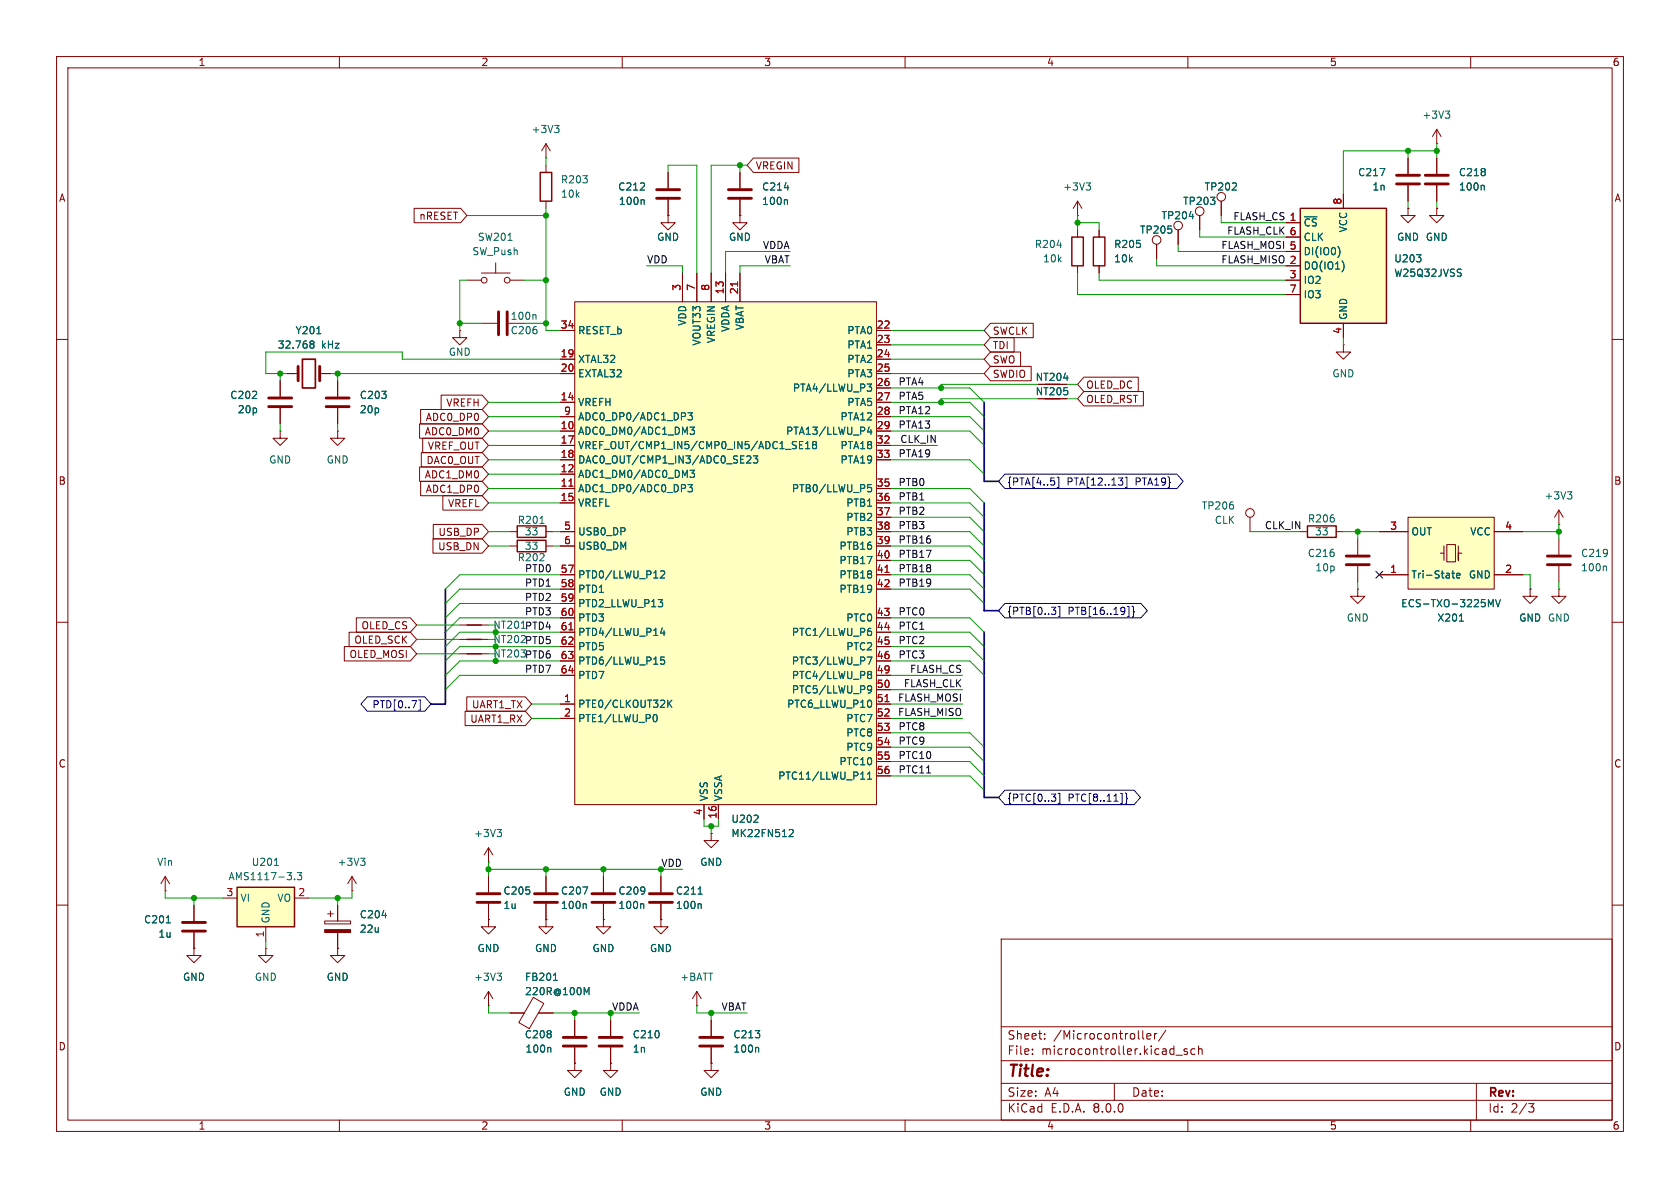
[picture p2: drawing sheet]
<svg xmlns="http://www.w3.org/2000/svg" width="297mm" height="210mm" viewBox="0 0 297 210" stroke-linecap="round" stroke-linejoin="round" font-family="sans-serif">
<g fill="none" stroke="#840000" stroke-width=".18">
<path d="M10 10h277v190h-277zM12 12h273v186h-273zM60 10v2M110 10v2M160 10v2M210 10v2M260 10v2M10 60h2M194.3 40.6v1.3M194.3 47v1.3M204.5 43.2v2.5M285 60h2"/>
<path d="M275.6 92.7h.1M275.6 90.2l-.8 1.2M275.6 90.2v2.5M275.6 90.2l.8 1.2M10 110h2M285 110h2M10 160h2M86.4 152.4h.1M86.4 149.9v2.5M86.4 154.9v2.8M86.4 159.8v2.8M86.4 149.9l-.8 1.2"/>
<path d="M86.4 149.9l.7 1.2M96.5 154.9v2.8M96.5 159.8v2.8M285 160h2M86.4 162.6v1.2h1.2l-1.2 1.3-1.3-1.3h1.3M86.4 162.6h.1M96.5 162.6v1.2h1.3l-1.3 1.3-1.3-1.3h1.3M96.5 162.6h.1M177 166h108v32h-108zM60 198v2M110 198v2M160 198v2"/>
<path d="M177 194.5h108M177 191.5h108M177 187.5h108M177 181.5h108M182.5 186.3v.1M182.5 185.5v.1M184.7 183.6v.1M184.7 182.8v.1M197 191.5v3M202 182.2v1.3l.2 .2M202.7 183.2l.8-.1-.1-.3-.4-.1-.3 .2 .1 .7h.6M204.1 182.7v1"/>
<path d="M204.5 182.7l-.3 .1-.1 .2M206.1 182.1l-1.3 2M207.9 186.5h1.1M209.9 185.5l-.4-.1-.2 .2 .1 .2 .5 .2v.3h-.6M210 198v2M211.2 185.5l-.4-.1-.3 .3v.4l.2 .2h.5M211.9 185.5l.2-.1 .4 .1v.9M211.9 184.9v1.5M260 198v2M261 191.5v6.5M270.2 195.1h1l-.5 .6 .4 .1 .1 .5-.3 .3h-.4"/>
<circle cx="204.5" cy="42.4" r=".76"/>
</g>
<path d="M277.1 86.9h.8l-.4 .5M277.6 87.4l.3 .3v.3l-.3 .2M87.9 146.6h.8l-.5 .5M88.4 147.1l.3 .3v.3l-.3 .2M103 156.8h.9l-.6 1.3M103.5 159.8l.1 .1v.7" fill="none" stroke="#006464" stroke-width=".18"/>
<path d="M84.3 159.5h4.1M84.3 158h4.1M94.5 159.5h4.1M94.5 158h4.1" fill="none" stroke="#840000" stroke-width=".51"/>
<path d="M193.3 41.9h2v5.1h-2z" fill="none" stroke="#840000" stroke-width=".25"/>
<path d="M101.6 53.3h53.3v88.9h-53.3z" fill="#ffffc2"/>
<g fill="none" stroke="#840000" stroke-width=".18">
<path d="M81.3 58.4v1.3h1.2l-1.2 1.3-1.3-1.3h1.3M81.3 58.4h.1M85.1 57.2h2.8M99.1 58.4h2.5M101.6 53.3h53.3v88.9h-53.3zM120.6 48.3v5M123.2 48.3v5M125.7 48.3v5M128.3 48.3v5M130.8 48.3v5M154.9 58.4h2.6M99.1 71.1h2.5"/>
<path d="M99.1 78.7h2.5M99.1 63.5h2.5M99.1 66h2.5M99.1 73.7h2.5M99.1 76.2h2.5M154.9 71.1h2.6M154.9 78.7h2.6M154.9 63.5h2.6M154.9 66h2.6M154.9 61h2.6M154.9 68.6h2.6M154.9 73.7h2.6"/>
<path d="M154.9 76.2h2.6M99.1 86.4h2.5M99.1 83.8h2.5M99.1 88.9h2.5M99.1 81.3h2.5M99.1 94h2.5M99.1 96.5h2.5M154.9 86.4h2.6M154.9 88.9h2.6M154.9 81.3h2.6M154.9 91.4h2.6M154.9 94h2.6"/>
<path d="M154.9 96.5h2.6M154.9 99.1h2.6M81.3 115.6h5.1M81.3 113h5.1M99.1 101.6h2.5M99.1 104.1h2.5M99.1 109.2h2.5M99.1 111.8h2.5M99.1 114.3h2.5M99.1 116.8h2.5M99.1 119.4h2.5M99.1 106.7h2.5"/>
<path d="M154.9 101.6h2.6M154.9 104.1h2.6M154.9 109.2h2.6M154.9 111.8h2.6M154.9 114.3h2.6M154.9 116.8h2.6M154.9 119.4h2.6M270.5 104.1v1.3h1.3l-1.3 1.3-1.3-1.3h1.3M270.5 104.1h.1M275.6 104.1v1.3h1.3l-1.3 1.3-1.3-1.3h1.3M275.6 104.1h.1M99.1 124.5h2.5"/>
<path d="M99.1 127h2.5M154.9 121.9h2.6M154.9 124.5h2.6M154.9 127h2.6M154.9 129.5h2.6M154.9 132.1h2.6M154.9 134.6h2.6M154.9 137.2h2.6M124.5 142.2v2.6M125.7 147.3v1.3h1.3l-1.3 1.3-1.2-1.3h1.2M125.7 147.3h.1M127 142.2v2.6"/>
<path d="M59.7 167.6v1.3h1.3l-1.3 1.3-1.3-1.3h1.3M59.7 167.6h.1"/>
</g>
<g fill="none" stroke="#006464" stroke-width=".18">
<path d="M94.6 55.6l.2 .2v.7M121.6 73h.8l-.4 .5 .3 .1v.5l-.1 .1-.6-.1M122 75.5h.8l-.5 .5 .4 .1v.6l-.2 .1-.5-.1M141.3 78.7h.5M141.9 78h-.6v1.3h.6M142.4 79.3h.8M142.4 78.4l.4-.4v1.3M143.9 78.6l-.3 .2 .1 .4 .2 .1h.3l.2-.2v-.3l-.3-.2M143.9 78.6l-.3-.2 .3-.4h.2l.3 .3-.3 .3M143.9 78.6h.2M153.3 67.9h.8l-.4 .5 .3 .1 .1 .4-.3 .3h-.3M153.7 75.4l-.3 1h.8"/>
<path d="M154 75.9v.9M121.6 85.7h.8l-.4 .5 .3 .1v.5l-.1 .1-.6-.1M122 83.1h.8l-.5 .5 .4 .1v.6l-.2 .1-.5-.1M132 80.7l.5-.1 .2 .4-.7 .9h.7M133.2 80.6h.8l-.5 .5 .4 .1v.5l-.2 .2-.5-.2M154 85.7h-.6v.6l.1-.1h.5l.1 .2-.1 .4-.2 .1-.4-.1M116.8 101l.5-.1 .2 .4-.8 .9h.8M117.1 111l-.3 .9h.8M117.4 111.5v.8M117.4 116.1h-.6v.7l.2-.2 .4 .1 .1 .2-.1 .4-.1 .1-.5-.1M153.3 116.1h.9l-.6 1.3M153.5 111.6h.3l.3 .2-.1 .5h-.5"/>
<path d="M153.5 118.8l.3-.1 .2 .1 .1 .2-.3 .2M153.5 119.2h.1M153.6 119.2h.2M153.6 119.2l-.1 .1M153.8 119.2l.3 .3-.1 .3-.2 .2-.3-.1M154 111.1h-.4l-.2 .3M115.6 126.4l.2-.1a.68 .68 0 0 1 .4 .6 .68 .68 0 0 1-.4 .7l-.2-.1M118.1 123.8v1.2M118.2 124.3l.6 .7M118.8 123.8l-.7 .7M152.2 137.7h.7M153.4 137.7h.7"/>
<path d="M153.4 136.8l.3-.3v1.2M153.5 121.3l.3-.1 .2 .2a.84 .84 0 0 1-.3 1.1h-.2M154.1 121.8l-.3 .2h-.3M133.2 145.4h.8M134 144.2v.4M139.6 146.7l.4-.1 .3 .4-.8 .9h.8"/>
</g>
<path d="M130.4 49.8v.8M100.6 85.9h.7M100.6 111.3h.7M156.5 101.2h.7M156.5 124h.7" fill="none" stroke="#a90000" stroke-width=".18"/>
<path d="M88.1 55.1v4.1M89.7 55.1v4.1" fill="none" stroke="#840000" stroke-width=".51"/>
<path d="M82.5 115.6h2.6M82.5 113h2.6" fill="none" stroke="#840000" stroke-width=".25"/>
<path d="M248.9 91.4h15.3v12.7h-15.3z" fill="#ffffc2"/>
<g fill="none" stroke="#840000" stroke-width=".18">
<path d="M49.5 76.2v1.3h1.3l-1.3 1.2-1.2-1.2h1.2M49.5 76.2h.1M49.5 67.3v2.8M49.5 72.1v2.8M50.8 66h1.9M56.5 66h1.9M59.7 76.2v1.3h1.3l-1.3 1.2-1.3-1.2h1.3M59.7 76.2h.1M59.7 67.3v2.8M59.7 72.1v2.8M243.8 94h5.1M248.9 91.4h15.3v12.7h-15.3z"/>
<path d="M254.6 97.8h.7M255.3 96.5v2.6M255.8 96.3h1.5v3h-1.5zM257.8 96.5v2.6v-1.3h.6M264.2 94h5M243.8 101.6h5.1M264.2 101.6h5"/>
</g>
<path d="M56 59h.7M54.9 60.8h.1M54.9 60.3h.4l.2 .1v.2l-.2 .2M55 60.8h.3M55 60.8l-.1 .1M55.3 60.8l.2 .3v.3l-.2 .1h-.4M256.7 101.3h.4M256.8 100.9v1.1l.3 .2M257.5 101.8l.6-.2v-.2l-.4-.1-.2 .2 .1 .6h.5M258 109.8h.7M263.1 106l.5 .9 .4-.9v1.3M264.4 106l.4 1.3 .4-1.3" fill="none" stroke="#006464" stroke-width=".18"/>
<path d="M47.5 71.9h4.1M47.5 70.4h4.1M52.7 64.8v2.5M56.5 64.8v2.5M57.7 71.9h4M57.7 70.4h4" fill="none" stroke="#840000" stroke-width=".51"/>
<path d="M53.5 63.5h2.3v5.1h-2.3z" fill="none" stroke="#840000" stroke-width=".3"/>
<path d="M41.9 156.8h10.2v7h-10.2z" fill="#ffffc2"/>
<path d="M189.5 41.9h2v5.1h-2zM91.4 93h5.1v2h-5.1zM91.4 95.5h5.1v2h-5.1zM82.5 110.5h2.6M41.9 156.8h10.2v7h-10.2z" fill="none" stroke="#840000" stroke-width=".25"/>
<g fill="none" stroke="#840000" stroke-width=".18">
<path d="M118.1 30.5v2.8M118.1 35.3v2.8M190.5 38.1h.1M190.5 35.6v2.5M190.5 35.6l-.8 1.2M190.5 35.6l.8 1.2M212.1 38.1v2.5M215.9 35.6v2.5M248.9 36.8v1.3h1.3l-1.3 1.3-1.3-1.3h1.3M248.9 36.8h.1M248.9 27.9v2.8M248.9 32.8v2.8"/>
<path d="M254 36.8v1.3h1.3l-1.3 1.3-1.3-1.3h1.3M254 36.8h.1M82.5 49.5h2.6M85.1 48.3h5.1M87.6 46.5v1.8M90.2 49.5h2.5M190.5 40.6v1.3M190.5 47v1.3M208.3 40.6v2.6M237.5 61v1.2h1.3l-1.3 1.3-1.3-1.3h1.3M237.5 61h.1M90.2 94h1.2"/>
<path d="M90.2 96.5h1.2M96.5 94h1.3M96.5 96.5h1.3M275.6 95.3v2.7M81.3 110.5h5.1M275.6 100.1v2.8M29.2 157.5h.1M29.2 154.9l-.8 1.3M29.2 154.9v2.6M29.2 154.9l.8 1.3M39.4 158.8h2.5M52.1 158.8h2.5"/>
<path d="M62.2 157.5h.1M62.2 154.9l-.7 1.3M62.2 154.9v2.6M62.2 154.9l.8 1.3M106.7 154.9v2.8M106.7 159.8v2.8M116.8 154.9v2.8M116.8 159.8v2.8M34.3 167.6v1.3h1.3l-1.3 1.3-1.3-1.3h1.3M34.3 167.6h.1M34.3 160v2.8M34.3 164.8v2.8"/>
<path d="M47 167.6v1.3h1.3l-1.3 1.3-1.3-1.3h1.3M47 167.6h.1M47 163.8v2.6M57.4 162.8h4.6v.5h-4.6zM57.9 161.5h1M58.4 161v1.1M59.7 160v2.8M59.7 164.8v2.8M86.4 177.8h.1M86.4 175.3l-.8 1.2M86.4 175.3v2.5M86.4 175.3l.7 1.2"/>
<path d="M90.2 179.1h2.5M94.3 176.3l1.8 1.1-2.5 4.4-1.9-1zM95.2 179.1h2.6M106.7 162.6v1.2h1.2l-1.2 1.3-1.3-1.3h1.3M106.7 162.6h.1M123.2 177.8h.1M123.2 175.3l-.8 1.2M123.2 175.3v2.5M123.2 175.3l.8 1.2M101.6 188v1.2h1.3l-1.3 1.3-1.3-1.3h1.3M101.6 188h.1M101.6 180.3v2.8"/>
<path d="M101.6 185.2v2.8M107.9 188v1.2h1.3l-1.3 1.3-1.2-1.3h1.2M107.9 188h.1M107.9 180.3v2.8M107.9 185.2v2.8"/>
<circle cx="208.3" cy="39.9" r=".76"/>
<circle cx="212.1" cy="37.3" r=".76"/>
<circle cx="215.9" cy="34.8" r=".76"/>
<circle cx="85.6" cy="49.5" r=".51"/>
<circle cx="89.7" cy="49.5" r=".51"/>
</g>
<g fill="none" stroke="#006464" stroke-width=".18">
<path d="M113.7 35.3l.2 .2v.6M192 32.3h.8l-.4 .5M192.6 32.8l.2 .3v.3l-.2 .2M210.2 38.3h.8M244 29.8h.8l-.5 1.3M89.8 42.5h.7M186.9 43.3h.8M95.5 92.5h.7M283.8 100.1l.2 .1v.7M48.5 153h.7M52.1 155.4v.1M52.6 154.2h.7l-.4 .5 .4 .2v.5l-.2 .1-.5-.1"/>
<path d="M63.7 151.7h.8l-.4 .5M64.3 152.2l.2 .2v.3l-.2 .3M113.6 159.8l.2 .1v.7M123.4 158.1h.7M123.8 159.8l.2 .1v.7M29.4 163.1h.7M67.5 161.8h.8M87.9 172h.8l-.5 .5M88.4 172.5l.3 .3v.3l-.3 .2M97.8 173.3h.8M98.1 172.2l.1-.2v1.3M103.3 174.6l.4 .9 .4-.9v1.2"/>
<path d="M97.2 185.2l.2 .1v.7"/>
</g>
<g fill="none" stroke="#840000" stroke-width=".51">
<path d="M116.1 35.1h4M116.1 33.5h4M246.9 32.5h4.1M246.9 31h4.1M273.6 99.8h4M273.6 98.3h4M104.6 159.5h4.1M104.6 158h4.1M114.8 159.5h4.1M114.8 158h4.1M32.3 164.6h4M32.3 163.1h4"/>
<path d="M99.6 184.9h4M99.6 183.4h4M105.9 184.9h4.1M105.9 183.4h4.1"/>
</g>
<path d="M57.4 164.3h4.6v.5h-4.6z" fill="#840000" stroke="#840000" stroke-width=".18"/>
<path d="M229.9 36.8h15.2v20.4h-15.2z" fill="#ffffc2"/>
<path d="M95.5 30.5h2v5.1h-2zM229.9 36.8h15.2v20.4h-15.2zM231.1 93h5.1v2h-5.1z" fill="none" stroke="#840000" stroke-width=".25"/>
<g fill="none" stroke="#840000" stroke-width=".18">
<path d="M73.2 36.8h8.2l1.1 1.3-1.1 1.3h-8.2zM96.5 27.9h.1M96.5 25.4v2.5M96.5 29.2v1.3M96.5 35.6v1.2M96.5 25.4l-.7 1.3M96.5 25.4l.8 1.3M118.1 38.1v1.3h1.3l-1.3 1.2-1.3-1.2h1.3M118.1 38.1h.1M118.1 30.5v2.8M118.1 35.3v2.8M130.8 38.1v1.3h1.3l-1.3 1.2-1.3-1.2h1.3"/>
<path d="M130.8 38.1h.1M130.8 30.5v2.8M130.8 35.3v2.8M133.2 27.9h8v2.6h-8l-1.1-1.3zM212.1 38.1v2.5M215.9 35.6v2.5M227.3 39.4h2.6M237.5 34.3v2.5M248.9 36.8h.1M248.9 27.9v2.8M248.9 32.8v2.8M254 25.4h.1"/>
<path d="M254 36.8h.1M254 22.9v2.5M254 27.9v2.8M254 32.8v2.8M254 22.9l-.8 1.2M254 22.9l.8 1.2M99.1 58.4h2.5M120.6 48.3v5M123.2 48.3v5M125.7 48.3v5M128.3 48.3v5M130.8 48.3v5"/>
<path d="M154.9 58.4h2.6M175.1 59.7h4.2v2.5h-4.2l-1.1-1.2zM175.1 57.1h7.6v2.6h-7.6l-1.1-1.3zM194.3 40.6v1.3M194.3 47v1.3M204.5 43.2v2.5M208.3 40.6v2.6M227.3 47h2.6M227.3 49.5h2.6M227.3 44.5h2.6M227.3 41.9h2.6M227.3 52.1h2.6"/>
<path d="M237.5 57.2v2.5M49.5 67.3v2.8M49.5 72.1v2.8M50.8 66h1.3M57.1 66h1.3M59.7 67.3v2.8M59.7 72.1v2.8M74.2 74.9h11l1.2 1.3-1.2 1.3h-11zM74.4 72.4h10.8l1.2 1.3-1.2 1.2h-10.8zM74.7 77.5h10.5l1.2 1.2-1.2 1.3h-10.5zM78 69.8h7.2l1.2 1.3-1.2 1.3h-7.2zM99.1 71.1h2.5"/>
<path d="M99.1 78.7h2.5M99.1 63.5h2.5M99.1 66h2.5M99.1 73.7h2.5M99.1 76.2h2.5M154.9 71.1h2.6M154.9 78.7h2.6M154.9 63.5h2.6M154.9 66h2.6M154.9 61h2.6M154.9 68.6h2.6M154.9 73.7h2.6"/>
<path d="M154.9 76.2h2.6M175.1 62.2h5.3v2.6h-5.3l-1.1-1.3zM175.1 64.8h7.2v2.5h-7.2l-1.1-1.3zM191.6 69.2h10.5v2.6h-10.5l-1.1-1.3zM191.6 66.7h9.6v2.5h-9.6l-1.1-1.3zM74.2 82.5h11l1.2 1.3-1.2 1.3h-11zM74.4 85.1h10.8l1.2 1.3-1.2 1.2h-10.8zM74.5 80h10.7l1.2 1.3-1.2 1.3h-10.7zM76.5 95.2h8.7l1.2 1.3-1.2 1.3h-8.7zM76.6 92.7h8.6l1.2 1.3-1.2 1.3h-8.6zM78.3 87.6h6.9l1.2 1.3-1.2 1.3h-6.9zM99.1 94h2.5"/>
<path d="M99.1 86.4h2.5M99.1 83.8h2.5M99.1 88.9h2.5M99.1 81.3h2.5M99.1 96.5h2.5M154.9 94h2.6M154.9 86.4h2.6M154.9 88.9h2.6M154.9 81.3h2.6M154.9 91.4h2.6M154.9 96.5h2.6M154.9 99.1h2.6"/>
<path d="M221 91.4v2.6M229.9 94h1.2M236.2 94h1.3M240 95.3v2.7M243.8 94h5.1M264.2 94h5M60.9 114.3h11.6l1.2 1.3-1.2 1.2h-11.6zM61.7 111.8h10.8l1.2 1.2-1.2 1.3h-10.8zM63 109.2h9.5l1.2 1.3-1.2 1.3h-9.5zM99.1 101.6h2.5M99.1 104.1h2.5M99.1 109.2h2.5"/>
<path d="M99.1 111.8h2.5M99.1 114.3h2.5M99.1 116.8h2.5M99.1 119.4h2.5M99.1 106.7h2.5M154.9 101.6h2.6M154.9 104.1h2.6M154.9 109.2h2.6M154.9 111.8h2.6M154.9 114.3h2.6M154.9 116.8h2.6M154.9 119.4h2.6"/>
<path d="M240 104.1v1.3h1.3l-1.3 1.3-1.2-1.3h1.2M240 104.1h.1M240 100.1v2.8M243.8 101.6h5.1M264.2 101.6h5M270.5 104.1h.1M82.2 125.7h10.7l1.1 1.3-1.1 1.3h-10.7zM82.5 123.2h10.4l1.1 1.3-1.1 1.2h-10.4zM99.1 124.5h2.5M99.1 127h2.5M154.9 121.9h2.6M154.9 124.5h2.6"/>
<path d="M154.9 127h2.6M154.9 129.5h2.6M154.9 132.1h2.6M154.9 134.6h2.6M154.9 137.2h2.6M86.4 154.9v2.8M86.4 159.8v2.8M96.5 154.9v2.8M96.5 159.8v2.8M106.7 154.9v2.8M106.7 159.8v2.8M116.8 154.9v2.8"/>
<path d="M116.8 159.8v2.8M124.5 142.2v2.6M125.7 147.3h.1M127 142.2v2.6M34.3 167.6h.1M34.3 160v2.8M34.3 164.8v2.8M59.7 167.6h.1M59.7 160v2.8M59.7 164.8v2.8M86.4 162.6h.1M90.2 179.1h2.5"/>
<path d="M95.2 179.1h2.6M96.5 162.6h.1M106.7 162.6h.1M116.8 162.6v1.2h1.3l-1.3 1.3-1.2-1.3h1.2M116.8 162.6h.1M101.6 188h.1M101.6 180.3v2.8M101.6 185.2v2.8M107.9 188h.1M107.9 180.3v2.8M107.9 185.2v2.8M125.7 188v1.2h1.3l-1.3 1.3-1.2-1.3h1.2"/>
<path d="M125.7 188h.1M125.7 180.3v2.8M125.7 185.2v2.8"/>
<circle cx="221" cy="90.7" r=".76"/>
</g>
<g fill="none" stroke="#006464" stroke-width=".18">
<path d="M255.5 19.6h.8l-.4 .5M98 22.2h.8l-.4 .5M98.6 22.7l.2 .2v.3l-.2 .2M113.7 35.3l.2 .2v.6M138.7 33.2h.7M139 35.3l.2 .2v.6M210.2 38.3h.8M244 29.8h.8l-.5 1.3M256.1 20.1l.2 .3v.3l-.2 .2M262.2 32.8l.2 .1v.7M56 59h.7M236.6 43.6a1.49 1.49 0 0 1 0 1.9"/>
<path d="M237.6 46.7v.8M250.4 45h.8l-.4 .5M251.1 45.6v.6M258.2 47.6h.1M258.3 48.4v.3M54.9 60.8h.1M54.9 60.3h.4l.2 .1v.2l-.2 .2M55 60.8h.3M55 60.8l-.1 .1M55.3 60.8l.2 .3v.3l-.2 .1h-.4M121.6 73h.8l-.4 .5 .3 .1v.5l-.1 .1-.6-.1M122 75.5h.8l-.5 .5 .4 .1v.6l-.2 .1-.5-.1"/>
<path d="M141.3 78.7h.5M141.9 78h-.6v1.3h.6M142.4 79.3h.8M142.4 78.4l.4-.4v1.3M143.9 78.6l-.3 .2 .1 .4 .2 .1h.3l.2-.2v-.3l-.3-.2M143.9 78.6l-.3-.2 .3-.4h.2l.3 .3-.3 .3M143.9 78.6h.2M153.3 67.9h.8l-.4 .5 .3 .1 .1 .4-.3 .3h-.3M153.7 75.4l-.3 1h.8M154 75.9v.9M121.6 85.7h.8l-.4 .5 .3 .1v.5l-.1 .1-.6-.1M122 83.1h.8l-.5 .5 .4 .1v.6l-.2 .1-.5-.1"/>
<path d="M132 80.7l.5-.1 .2 .4-.7 .9h.7M133.2 80.6h.8l-.5 .5 .4 .1v.5l-.2 .2-.5-.2M154 85.7h-.6v.6l.1-.1h.5l.1 .2-.1 .4-.2 .1-.4-.1M116.8 101l.5-.1 .2 .4-.8 .9h.8M117.1 111l-.3 .9h.8M117.4 111.5v.8M117.4 116.1h-.6v.7l.2-.2 .4 .1 .1 .2-.1 .4-.1 .1-.5-.1M153.3 116.1h.9l-.6 1.3M153.5 111.6h.3l.3 .2-.1 .5h-.5M153.5 118.8l.3-.1 .2 .1 .1 .2-.3 .2M153.5 119.2h.1M153.6 119.2h.2"/>
<path d="M153.6 119.2l-.1 .1M153.8 119.2l.3 .3-.1 .3-.2 .2-.3-.1M154 111.1h-.4l-.2 .3M256.7 101.3h.4M256.8 100.9v1.1l.3 .2M257.5 101.8l.6-.2v-.2l-.4-.1-.2 .2 .1 .6h.5M258 109.8h.7M263.1 106l.5 .9 .4-.9v1.3M264.4 106l.4 1.3 .4-1.3M115.6 126.4l.2-.1a.68 .68 0 0 1 .4 .6 .68 .68 0 0 1-.4 .7l-.2-.1M118.1 123.8v1.2M118.2 124.3l.6 .7"/>
<path d="M118.8 123.8l-.7 .7M152.2 137.7h.7M153.4 137.7h.7M153.4 136.8l.3-.3v1.2M153.5 121.3l.3-.1 .2 .2a.84 .84 0 0 1-.3 1.1h-.2M154.1 121.8l-.3 .2h-.3M103 156.8h.9l-.6 1.3M103.5 159.8l.1 .1v.7M113.6 159.8l.2 .1v.7M123.4 158.1h.7M123.8 159.8l.2 .1v.7M133.2 145.4h.8"/>
<path d="M134 144.2v.4M139.6 146.7l.4-.1 .3 .4-.8 .9h.8M29.4 163.1h.7M67.5 161.8h.8M97.8 173.3h.8M98.1 172.2l.1-.2v1.3M103.3 174.6l.4 .9 .4-.9v1.2M97.2 185.2l.2 .1v.7M133.9 185.2l.2 .1v.7"/>
</g>
<path d="M128.8 35.1h4M128.8 33.5h4M252 32.5h4M252 31h4M238 99.8h4.1M238 98.3h4.1M123.7 184.9h4.1M123.7 183.4h4.1" fill="none" stroke="#840000" stroke-width=".51"/>
<g fill="none" stroke="#000084" stroke-width=".18">
<path d="M177.6 83.8h30.5l1.1 1.3-1.1 1.3h-30.5l-1.1-1.3zM186.4 85.1v.5M186.9 84.4h.3v1.8h-.3M197.7 84.5h.8l-.4 .5M198.4 85.1v.5M198.9 84.4h.3v1.8h-.3M177.6 106.7h24.1l1.1 1.3-1.1 1.2h-24.1l-1.1-1.2zM185.9 107.4h.7l-.4 .4M186.4 107.8l.2 .3v.3l-.2 .2M187.1 107.2h.3v1.8h-.3M199.3 107.2h.3v1.8h-.3M200.1 107.2l.3 .2v.6l.2 .1-.2 .2v.6l-.3 .2"/>
<path d="M243.2 101l1.2 1.2M244.4 101l-1.2 1.2M64.9 123.2h10.2l1.1 1.3-1.1 1.2h-10.2l-1.1-1.2zM74 123.7h.3v1.9h-.3M177.6 139.7h22.9l1.1 1.3-1.1 1.2h-22.9l-1.1-1.2zM185.9 140.4h.7l-.4 .5M186.5 140.9l.1 .2-.1 .5M187.1 140.2h.3v1.9h-.3M198.9 140.2l.3 .2v.6l.1 .2-.1 .1v.6l-.3 .2"/>
</g>
<path d="M163.8 136.6h.7" fill="none" stroke="#0f0f0f" stroke-width=".18"/>
<path d="M174 71.1v14h2.5M174 88.9v19.1h2.5M78.7 104.1v20.4h-2.5M174 111.8v29.2h2.5" fill="none" stroke="#000084" stroke-width=".3"/>
<g fill="none" stroke="#009600" stroke-width=".18">
<path d="M82.5 38.1h14M96.5 36.8v21.6h2.6M96.5 27.9v1.3M118.1 30.5v-1.3h5.1v19.1M130.8 29.2v1.3M132.1 29.2h-6.4v19.1M190.5 39.4h3.8v1.2M190.5 38.1v2.5M215.9 38.1v1.3h11.4M248.9 26.7v1.2M248.9 35.6v1.2M254 26.7h-16.5v7.6"/>
<path d="M254 25.4v2.5M254 35.6v1.2M81.3 57.2h3.8M82.5 49.5h-1.2v8.9M92.7 57.2h3.8M92.7 49.5h3.8M114.3 47h6.3v1.3M139.7 44.5h-11.4v3.8M139.7 47h-8.9v1.3M157.5 58.4h16.5M190.5 48.3v3.8h36.8M194.3 48.3v1.2h33"/>
<path d="M204.5 45.7v1.3h22.8M208.3 43.2v1.3h19M212.1 40.6v1.3h15.2M237.5 59.7v1.3M49.5 66v1.3M49.5 74.9v1.3M58.4 66h40.7M59.7 66v1.3M59.7 74.9v1.3M86.4 78.7h12.7M86.4 76.2h12.7M86.4 71.1h12.7"/>
<path d="M86.4 73.7h12.7M99.1 63.5h-28v-1.3h-24.1v3.8h3.8M157.5 63.5h16.5M157.5 61h16.5M157.5 66h16.5M157.5 78.7h8.2M157.5 76.2h13.9l2.6 2.5M157.5 71.1h13.9l2.6 2.6M157.5 73.7h13.9l2.6 2.5M157.5 68.6h13.9l2.6 2.5M183.5 70.5h-17.1v.6M183.5 67.9h-17.1v.7"/>
<path d="M188.6 70.5h1.9M188.6 67.9h1.9M86.4 81.3h12.7M86.4 86.4h12.7M86.4 88.9h12.7M86.4 96.5h3.8M86.4 94h3.8M86.4 83.8h12.7M97.8 96.5h1.3M97.8 94h1.3M157.5 81.3h13.9l2.6 2.5M157.5 86.4h13.9l2.6 2.5"/>
<path d="M157.5 88.9h13.9l2.6 2.5M157.5 96.5h13.9l2.6 2.6M157.5 94h13.9l2.6 2.5M157.5 99.1h13.9l2.6 2.5M157.5 91.4h13.9l2.6 2.6M221 94h8.9M237.5 94h6.3M240 94v1.3M269.2 94h6.4M275.6 92.7v2.6M73.7 110.5h7.6M73.7 115.6h7.6"/>
<path d="M73.7 113h7.6M86.4 110.5h1.2M86.4 115.6h1.2M86.4 113h1.2M99.1 104.1h-17.8l-2.6 2.6M99.1 101.6h-17.8l-2.6 2.5M99.1 116.8h-17.8l-2.6 2.6M99.1 109.2h-17.8l-2.6 2.6M99.1 114.3h-17.8l-2.6 2.5M99.1 111.8h-17.8l-2.6 2.5M99.1 119.4h-17.8l-2.6 2.5M99.1 106.7h-17.8l-2.6 2.5"/>
<path d="M157.5 104.1h13.9l2.6 2.6M157.5 101.6h13.9l2.6 2.5M157.5 116.8h13.9l2.6 2.6M157.5 109.2h13.9l2.6 2.6M157.5 114.3h13.9l2.6 2.5M157.5 111.8h13.9l2.6 2.5M157.5 119.4h12.7M240 102.9v1.2M269.2 101.6h1.3v2.5M275.6 102.9v1.2M94 124.5h5.1M94 127h5.1"/>
<path d="M157.5 121.9h12.7M157.5 124.5h12.7M157.5 127h12.7M157.5 137.2h13.9l2.6 2.5M157.5 132.1h13.9l2.6 2.5M157.5 129.5h13.9l2.6 2.6M157.5 134.6h13.9l2.6 2.6M29.2 157.5v1.3h10.2M34.3 158.8v1.2M59.7 158.8v1.2M62.2 157.5v1.3h-7.6M86.4 152.4v2.5"/>
<path d="M86.4 153.7h34.2M96.5 153.7v1.2M106.7 153.7v1.2M116.8 153.7v1.2M124.5 144.8v1.3h2.5v-1.3M125.7 146.1v1.2M47 166.4v1.2M86.4 177.8v1.3h3.8M97.8 179.1h15.2M101.6 179.1v1.2M107.9 179.1v1.2M123.2 177.8v1.3h8.9"/>
<path d="M125.7 179.1v1.2"/>
</g>
<path d="M130.4 49.8v.8M100.6 85.9h.7M100.6 111.3h.7M156.5 101.2h.7M156.5 124h.7" fill="none" stroke="#a90000" stroke-width=".18"/>
<g fill="#009600" stroke="#009600" stroke-width=".18">
<circle cx="275.6" cy="94" r=".46"/>
<circle cx="240" cy="94" r=".46"/>
<circle cx="254" cy="26.7" r=".46"/>
<circle cx="248.9" cy="26.7" r=".46"/>
<circle cx="166.4" cy="71.1" r=".46"/>
<circle cx="190.5" cy="39.4" r=".46"/>
<circle cx="87.6" cy="116.8" r=".46"/>
<circle cx="87.6" cy="114.3" r=".46"/>
<circle cx="81.3" cy="57.2" r=".46"/>
<circle cx="96.5" cy="57.2" r=".46"/>
<circle cx="87.6" cy="111.8" r=".46"/>
<circle cx="125.7" cy="146.1" r=".46"/>
<circle cx="125.7" cy="179.1" r=".46"/>
<circle cx="101.6" cy="179.1" r=".46"/>
<circle cx="107.9" cy="179.1" r=".46"/>
<circle cx="116.8" cy="153.7" r=".46"/>
<circle cx="130.8" cy="29.2" r=".46"/>
<circle cx="96.5" cy="49.5" r=".46"/>
<circle cx="96.5" cy="38.1" r=".46"/>
<circle cx="166.4" cy="68.6" r=".46"/>
<circle cx="96.5" cy="153.7" r=".46"/>
<circle cx="106.7" cy="153.7" r=".46"/>
<circle cx="59.7" cy="158.8" r=".46"/>
<circle cx="86.4" cy="153.7" r=".46"/>
<circle cx="34.3" cy="158.8" r=".46"/>
<circle cx="49.5" cy="66" r=".46"/>
<circle cx="59.7" cy="66" r=".46"/>
</g>
<text font-size="2.8" fill="#840000" x="178" y="190.9">Title:</text>
<g font-size="2.1" fill="#840000">
<text x="178" y="184">Sheet:</text>
<text x="186.2" y="184">/Microcontroller/</text>
<text x="178" y="186.7">File:</text>
<text x="184.1" y="186.7">microcontroller.kicad_sch</text>
<text x="178" y="196.9">KiCad</text>
<text x="178" y="194.1">Size:</text>
<text x="184.7" y="194.1">A4</text>
<text x="185.7" y="196.9">E.D.A.</text>
<text x="193.3" y="196.9">8.0.0</text>
<text x="200" y="194.1">Date:</text>
<text x="263" y="194.3">Rev:</text>
<text x="263" y="196.9">Id:</text>
<text x="267.1" y="196.9">2/3</text>
</g>
<g font-size="1.8" fill="#840000">
<text x="35" y="11.9">1</text>
<text x="85" y="11.9">2</text>
<text x="135" y="11.9">3</text>
<text x="185" y="11.9">4</text>
<text x="235" y="11.9">5</text>
<text x="285" y="11.9">6</text>
<text x="10.3" y="35.9">A</text>
<text x="133.5" y="30.2">VREGIN</text>
<text x="285.3" y="35.9">A</text>
<text x="74" y="39.1">nRESET</text>
<text x="175.4" y="59.4">SWCLK</text>
<text x="175.4" y="64.5">SWO</text>
<text x="175.4" y="61.9">TDI</text>
<text x="175.4" y="67">SWDIO</text>
<text x="183" y="67.5">NT204</text>
<text x="183" y="70.1">NT205</text>
<text x="191.9" y="71.4">OLED_RST</text>
<text x="191.9" y="68.9">OLED_DC</text>
<text x="75" y="77.2">ADC0_DM0</text>
<text x="75.2" y="74.6">ADC0_DP0</text>
<text x="78.8" y="72.1">VREFH</text>
<text x="75.3" y="82.2">DAC0_OUT</text>
<text x="75.5" y="79.7">VREF_OUT</text>
<text x="10.3" y="85.9">B</text>
<text x="75" y="84.8">ADC1_DM0</text>
<text x="75.2" y="87.3">ADC1_DP0</text>
<text x="79.1" y="89.9">VREFL</text>
<text x="285.3" y="85.9">B</text>
<text x="77.4" y="94.9">USB_DP</text>
<text x="77.3" y="97.5">USB_DN</text>
<text x="62.5" y="114">OLED_SCK</text>
<text x="63.8" y="111.4">OLED_CS</text>
<text x="61.7" y="116.5">OLED_MOSI</text>
<text x="83.3" y="125.4">UART1_TX</text>
<text x="83" y="128">UART1_RX</text>
<text x="10.3" y="135.9">C</text>
<text x="285.3" y="135.9">C</text>
<text x="10.3" y="185.9">D</text>
<text x="285.3" y="185.9">D</text>
<text x="35" y="199.9">1</text>
<text x="85" y="199.9">2</text>
<text x="135" y="199.9">3</text>
<text x="185" y="199.9">4</text>
<text x="235" y="199.9">5</text>
<text x="285" y="199.9">6</text>
</g>
<g font-size="1.8" fill="#006464">
<text x="93.9" y="23.7">+3V3</text>
<text x="251.4" y="21.2">+3V3</text>
<text x="99.1" y="32.6">R203</text>
<text x="99.1" y="35.2">10k</text>
<text x="109.2" y="33.9">C212</text>
<text x="134.6" y="33.9">C214</text>
<text x="187.9" y="33.9">+3V3</text>
<text x="212.9" y="33.9">TP202</text>
<text x="240" y="31.3">C217</text>
<text x="242.5" y="33.9">1n</text>
<text x="257.8" y="31.3">C218</text>
<text x="257.8" y="33.9">100n</text>
<text x="109.3" y="36.4">100n</text>
<text x="134.6" y="36.4">100n</text>
<text x="201.4" y="41.5">TP205</text>
<text x="205.2" y="39">TP204</text>
<text x="209.1" y="36.4">TP203</text>
<text x="230.4" y="40.2">~{CS}</text>
<text x="238.4" y="41.2" transform="rotate(-90 238.4 41.2)">VCC</text>
<text x="83.4" y="45.3">SW_Push</text>
<text x="84.4" y="42.8">SW201</text>
<text x="116.1" y="42.8">GND</text>
<text x="128.8" y="42.8">GND</text>
<text x="182.8" y="44">R204</text>
<text x="184.3" y="46.6">10k</text>
<text x="196.9" y="44">R205</text>
<text x="196.9" y="46.6">10k</text>
<text x="230.4" y="47.9">DO(IO1)</text>
<text x="230.4" y="45.3">DI(IO0)</text>
<text x="230.4" y="42.8">CLK</text>
<text x="246.4" y="46.6">U203</text>
<text x="246.9" y="42.8">GND GND</text>
<text x="230.4" y="50.4">IO2</text>
<text x="230.4" y="52.9">IO3</text>
<text x="246.4" y="49.1">W25Q32JVSS</text>
<text x="52.1" y="59.3">Y201</text>
<text x="90.2" y="59.3">C206</text>
<text x="90.2" y="56.7">100n</text>
<text x="102.1" y="59.3">RESET_b</text>
<text x="121.5" y="57.7" transform="rotate(-90 121.5 57.7)">VDD</text>
<text x="129.1" y="58.8" transform="rotate(-90 129.1 58.8)">VDDA</text>
<text x="131.7" y="58.5" transform="rotate(-90 131.7 58.5)">VBAT</text>
<text x="149.7" y="59.3">PTA0</text>
<text x="238.4" y="56.6" transform="rotate(-90 238.4 56.6)">GND</text>
<text x="49" y="61.8">32.768</text>
<text x="56.8" y="61.8">kHz</text>
<text x="79.2" y="63.1">GND</text>
<text x="102.1" y="64.4">XTAL32</text>
<text x="124.1" y="61.2" transform="rotate(-90 124.1 61.2)">VOUT33</text>
<text x="126.6" y="60.8" transform="rotate(-90 126.6 60.8)">VREGIN</text>
<text x="149.7" y="61.8">PTA1</text>
<text x="149.7" y="64.4">PTA2</text>
<text x="40.6" y="70.7">C202</text>
<text x="63.5" y="70.7">C203</text>
<text x="102.1" y="72">VREFH</text>
<text x="102.1" y="66.9">EXTAL32</text>
<text x="140.1" y="69.4">PTA4/LLWU_P3</text>
<text x="149.7" y="66.9">PTA3</text>
<text x="149.7" y="72">PTA5</text>
<text x="235.5" y="66.9">GND</text>
<text x="41.9" y="73.3">20p</text>
<text x="63.5" y="73.3">20p</text>
<text x="102.1" y="77.1">ADC0_DM0/ADC1_DM3</text>
<text x="102.1" y="74.5">ADC0_DP0/ADC1_DP3</text>
<text x="138.9" y="77.1">PTA13/LLWU_P4</text>
<text x="148.5" y="74.5">PTA12</text>
<text x="47.5" y="82.1">GND</text>
<text x="57.7" y="82.1">GND</text>
<text x="102.1" y="79.6">VREF_OUT/CMP1_IN5/CMP0_IN5/ADC1_SE18</text>
<text x="102.1" y="82.1">DAC0_OUT/CMP1_IN3/ADC0_SE23</text>
<text x="148.5" y="79.6">PTA18</text>
<text x="148.5" y="82.1">PTA19</text>
<text x="102.1" y="87.2">ADC1_DP0/ADC0_DP3</text>
<text x="102.1" y="84.7">ADC1_DM0/ADC0_DM3</text>
<text x="102.1" y="89.8">VREFL</text>
<text x="139.9" y="87.2">PTB0/LLWU_P5</text>
<text x="149.5" y="89.8">PTB1</text>
<text x="272.9" y="88.5">+3V3</text>
<text x="91.4" y="92.8">R201</text>
<text x="92.7" y="94.8">33</text>
<text x="102.1" y="94.8">USB0_DP</text>
<text x="149.5" y="92.3">PTB2</text>
<text x="149.5" y="94.8">PTB3</text>
<text x="212.4" y="90.3">TP206</text>
<text x="214.7" y="92.8">CLK</text>
<text x="231.1" y="92.6">R206</text>
<text x="232.4" y="94.8">33</text>
<text x="249.4" y="94.8">OUT</text>
<text x="259.8" y="94.8">VCC</text>
<text x="92.7" y="97.4">33</text>
<text x="102.1" y="97.4">USB0_DM</text>
<text x="148.3" y="97.4">PTB16</text>
<text x="148.3" y="99.9">PTB17</text>
<text x="231.1" y="98.7">C216</text>
<text x="232.4" y="101.2">10p</text>
<text x="279.4" y="98.7">C219</text>
<text x="279.4" y="101.2">100n</text>
<text x="102.1" y="102.5">PTD0/LLWU_P12</text>
<text x="102.1" y="105">PTD1</text>
<text x="102.1" y="107.5">PTD2_LLWU_P13</text>
<text x="148.3" y="102.5">PTB18</text>
<text x="148.3" y="105">PTB19</text>
<text x="247.6" y="107.5">ECS-TXO-3225MV</text>
<text x="249.4" y="102.5">Tri-State</text>
<text x="259.6" y="102.5">GND</text>
<text x="102.1" y="110.1">PTD3</text>
<text x="102.1" y="112.6">PTD4/LLWU_P14</text>
<text x="139.9" y="112.6">PTC1/LLWU_P6</text>
<text x="149.5" y="110.1">PTC0</text>
<text x="238" y="110.1">GND</text>
<text x="254" y="110.1">X201</text>
<text x="268.5" y="110.1">GND GND</text>
<text x="268.5" y="110.1">GND</text>
<text x="102.1" y="115.2">PTD5</text>
<text x="102.1" y="117.7">PTD6/LLWU_P15</text>
<text x="139.9" y="117.7">PTC3/LLWU_P7</text>
<text x="149.5" y="115.2">PTC2</text>
<text x="102.1" y="120.2">PTD7</text>
<text x="102.1" y="125.3">PTE0/CLKOUT32K</text>
<text x="139" y="125.3">PTC6_LLWU_P10</text>
<text x="139.9" y="120.2">PTC4/LLWU_P8</text>
<text x="139.9" y="122.8">PTC5/LLWU_P9</text>
<text x="102.1" y="127.9">PTE1/LLWU_P0</text>
<text x="149.5" y="127.9">PTC7</text>
<text x="149.5" y="130.4">PTC8</text>
<text x="148.3" y="135.5">PTC10</text>
<text x="149.5" y="132.9">PTC9</text>
<text x="125.3" y="141.7" transform="rotate(-90 125.3 141.7)">VSS</text>
<text x="127.9" y="141.7" transform="rotate(-90 127.9 141.7)">VSSA</text>
<text x="137.5" y="138">PTC11/LLWU_P11</text>
<text x="83.7" y="148.2">+3V3</text>
<text x="129.2" y="145.6">U202</text>
<text x="129.2" y="148.2">MK22FN512</text>
<text x="27.7" y="153.3">Vin</text>
<text x="40.3" y="155.8">AMS1117-3.3</text>
<text x="44.4" y="153.3">U201</text>
<text x="59.6" y="153.3">+3V3</text>
<text x="123.7" y="153.3">GND</text>
<text x="42.4" y="159.6">VI</text>
<text x="48.9" y="159.6">VO</text>
<text x="88.9" y="158.3">C205</text>
<text x="88.9" y="160.9">1u</text>
<text x="99.1" y="158.3">C207</text>
<text x="99.1" y="160.9">100n</text>
<text x="109.2" y="158.3">C209</text>
<text x="109.2" y="160.9">100n</text>
<text x="119.4" y="158.3">C211</text>
<text x="119.4" y="160.9">100n</text>
<text x="25.4" y="163.4">C201</text>
<text x="27.9" y="166">1u</text>
<text x="47.9" y="163.3" transform="rotate(-90 47.9 163.3)">GND</text>
<text x="63.5" y="162.5">C204</text>
<text x="63.5" y="165.1">22u</text>
<text x="32.3" y="173.6">GND</text>
<text x="45" y="173.6">GND</text>
<text x="57.7" y="173.6">GND</text>
<text x="83.7" y="173.6">+3V3</text>
<text x="84.3" y="168.5">GND</text>
<text x="92.7" y="173.6">FB201</text>
<text x="94.5" y="168.5">GND</text>
<text x="104.6" y="168.5">GND</text>
<text x="114.8" y="168.5">GND</text>
<text x="120.2" y="173.6">+BATT</text>
<text x="92.7" y="176.1">220R@100M</text>
<text x="92.7" y="183.7">C208</text>
<text x="111.8" y="183.7">C210</text>
<text x="129.5" y="183.7">C213</text>
<text x="92.8" y="186.3">100n</text>
<text x="111.8" y="186.3">1n</text>
<text x="129.5" y="186.3">100n</text>
<text x="99.6" y="193.9">GND</text>
<text x="105.9" y="193.9">GND</text>
<text x="123.7" y="193.9">GND</text>
</g>
<g font-size="1.8" fill="#0f0f0f">
<text x="216.8" y="41.6">FLASH_CLK 6</text>
<text x="217.9" y="39">FLASH_CS 1</text>
<text x="114.3" y="46.6">VDD</text>
<text x="134.8" y="44.1">VDDA</text>
<text x="135.1" y="46.6">VBAT</text>
<text x="215.8" y="46.6">FLASH_MISO 2</text>
<text x="215.8" y="44.1">FLASH_MOSI 5</text>
<text x="158.7" y="70.8">PTA5</text>
<text x="158.7" y="68.2">PTA4</text>
<text x="158.7" y="73.3">PTA12</text>
<text x="158.7" y="75.9">PTA13</text>
<text x="158.7" y="80.9">PTA19</text>
<text x="159.1" y="78.4">CLK_IN</text>
<text x="158.7" y="88.6">PTB1</text>
<text x="158.7" y="86">PTB0</text>
<text x="158.7" y="93.6">PTB3</text>
<text x="158.7" y="91.1">PTB2</text>
<text x="223.5" y="93.6">CLK_IN</text>
<text x="91.4" y="99.4">R202</text>
<text x="92.7" y="101.3">PTD0</text>
<text x="158.7" y="101.3">PTB18</text>
<text x="158.7" y="96.2">PTB16</text>
<text x="158.7" y="98.7">PTB17</text>
<text x="92.7" y="103.8">PTD1</text>
<text x="92.7" y="106.3">PTD2</text>
<text x="158.7" y="103.8">PTB19</text>
<text x="92.7" y="108.9">PTD3</text>
<text x="158.7" y="114">PTC2</text>
<text x="158.7" y="111.4">PTC1</text>
<text x="158.7" y="108.9">PTC0</text>
<text x="92.7" y="119">PTD7</text>
<text x="158.7" y="116.5">PTC3</text>
<text x="160.8" y="119">FLASH_CS</text>
<text x="158.7" y="124.1">FLASH_MOSI</text>
<text x="159.7" y="121.6">FLASH_CLK</text>
<text x="158.7" y="126.7">FLASH_MISO</text>
<text x="158.7" y="129.2">PTC8</text>
<text x="158.7" y="131.7">PTC9</text>
<text x="158.7" y="136.8">PTC11</text>
<text x="158.7" y="134.3">PTC10</text>
<text x="116.8" y="153.3">VDD</text>
<text x="108.1" y="178.7">VDDA</text>
<text x="127.5" y="178.7">VBAT</text>
</g>
<g font-size="1.8" fill="#a90000">
<text x="227.9" y="39.1">1</text>
<text x="227.9" y="41.7">6</text>
<text x="237.2" y="36.3" transform="rotate(-90 237.2 36.3)">8</text>
<text x="227.9" y="46.7">2</text>
<text x="227.9" y="44.2">5</text>
<text x="120.4" y="51.5" transform="rotate(-90 120.4 51.5)">3</text>
<text x="122.9" y="51.5" transform="rotate(-90 122.9 51.5)">7</text>
<text x="125.5" y="51.5" transform="rotate(-90 125.5 51.5)">8</text>
<text x="128" y="52.1" transform="rotate(-90 128 52.1)">13</text>
<text x="130.6" y="52.1" transform="rotate(-90 130.6 52.1)">21</text>
<text x="227.9" y="49.3">3</text>
<text x="227.9" y="51.8">7</text>
<text x="99" y="58.2">34</text>
<text x="154.9" y="58.2">22</text>
<text x="237.2" y="59.1" transform="rotate(-90 237.2 59.1)">4</text>
<text x="99" y="63.2">19</text>
<text x="99" y="65.8">20</text>
<text x="154.9" y="60.7">23</text>
<text x="154.9" y="63.2">24</text>
<text x="154.9" y="65.8">25</text>
<text x="99" y="70.9">14</text>
<text x="154.9" y="68.3">26</text>
<text x="154.9" y="70.9">27</text>
<text x="99" y="75.9">10</text>
<text x="99.6" y="73.4">9</text>
<text x="154.9" y="73.4">28</text>
<text x="154.9" y="75.9">29</text>
<text x="99" y="83.6">12</text>
<text x="99" y="78.5">17</text>
<text x="99" y="81">18</text>
<text x="154.9" y="78.5">32</text>
<text x="154.9" y="81">33</text>
<text x="99" y="86.1">11</text>
<text x="99" y="88.6">15</text>
<text x="154.9" y="86.1">35</text>
<text x="154.9" y="88.6">36</text>
<text x="99.6" y="93.7">5</text>
<text x="154.9" y="91.2">37</text>
<text x="154.9" y="93.7">38</text>
<text x="245.7" y="93.7">3</text>
<text x="266" y="93.7">4</text>
<text x="99" y="101.3">57</text>
<text x="99.6" y="96.3">6</text>
<text x="154.9" y="96.3">39</text>
<text x="154.9" y="98.8">40</text>
<text x="154.9" y="101.3">41</text>
<text x="245.7" y="101.3">1</text>
<text x="266" y="101.3">2</text>
<text x="99" y="103.9">58</text>
<text x="99" y="106.4">59</text>
<text x="154.9" y="103.9">42</text>
<text x="99" y="109">60</text>
<text x="99" y="111.5">61</text>
<text x="154.9" y="109">43</text>
<text x="154.9" y="111.5">44</text>
<text x="99" y="114">62</text>
<text x="99" y="116.6">63</text>
<text x="99" y="119.1">64</text>
<text x="154.9" y="114">45</text>
<text x="154.9" y="116.6">46</text>
<text x="154.9" y="119.1">49</text>
<text x="99.6" y="124.2">1</text>
<text x="154.9" y="121.7">50</text>
<text x="154.9" y="124.2">51</text>
<text x="99.6" y="126.7">2</text>
<text x="154.9" y="126.7">52</text>
<text x="154.9" y="129.3">53</text>
<text x="154.9" y="131.8">54</text>
<text x="154.9" y="134.4">55</text>
<text x="154.9" y="136.9">56</text>
<text x="124.2" y="144.2" transform="rotate(-90 124.2 144.2)">4</text>
<text x="126.7" y="144.8" transform="rotate(-90 126.7 144.8)">16</text>
<text x="39.9" y="158.5">3</text>
<text x="52.6" y="158.5">2</text>
<text x="46.7" y="165.8" transform="rotate(-90 46.7 165.8)">1</text>
</g>
<g font-size="1.8" fill="#000084">
<text x="178" y="86">{PTA[4..5]</text>
<text x="188.6" y="86">PTA[12..13]</text>
<text x="200.9" y="86">PTA19}</text>
<text x="178" y="108.9">{PTB[0..3]</text>
<text x="188.8" y="108.9">PTB[16..19]}</text>
<text x="65.7" y="125.4">PTD[0..7]</text>
<text x="178" y="141.9">{PTC[0..3]</text>
<text x="188.8" y="141.9">PTC[8..11]}</text>
</g>
<g font-size="1.8" fill="#009600">
<text x="87.1" y="113.9">NT202PTD5</text>
<text x="87.1" y="111.4">NT201PTD4</text>
<text x="87.1" y="116.4">NT203PTD6</text>
</g>
</svg>
